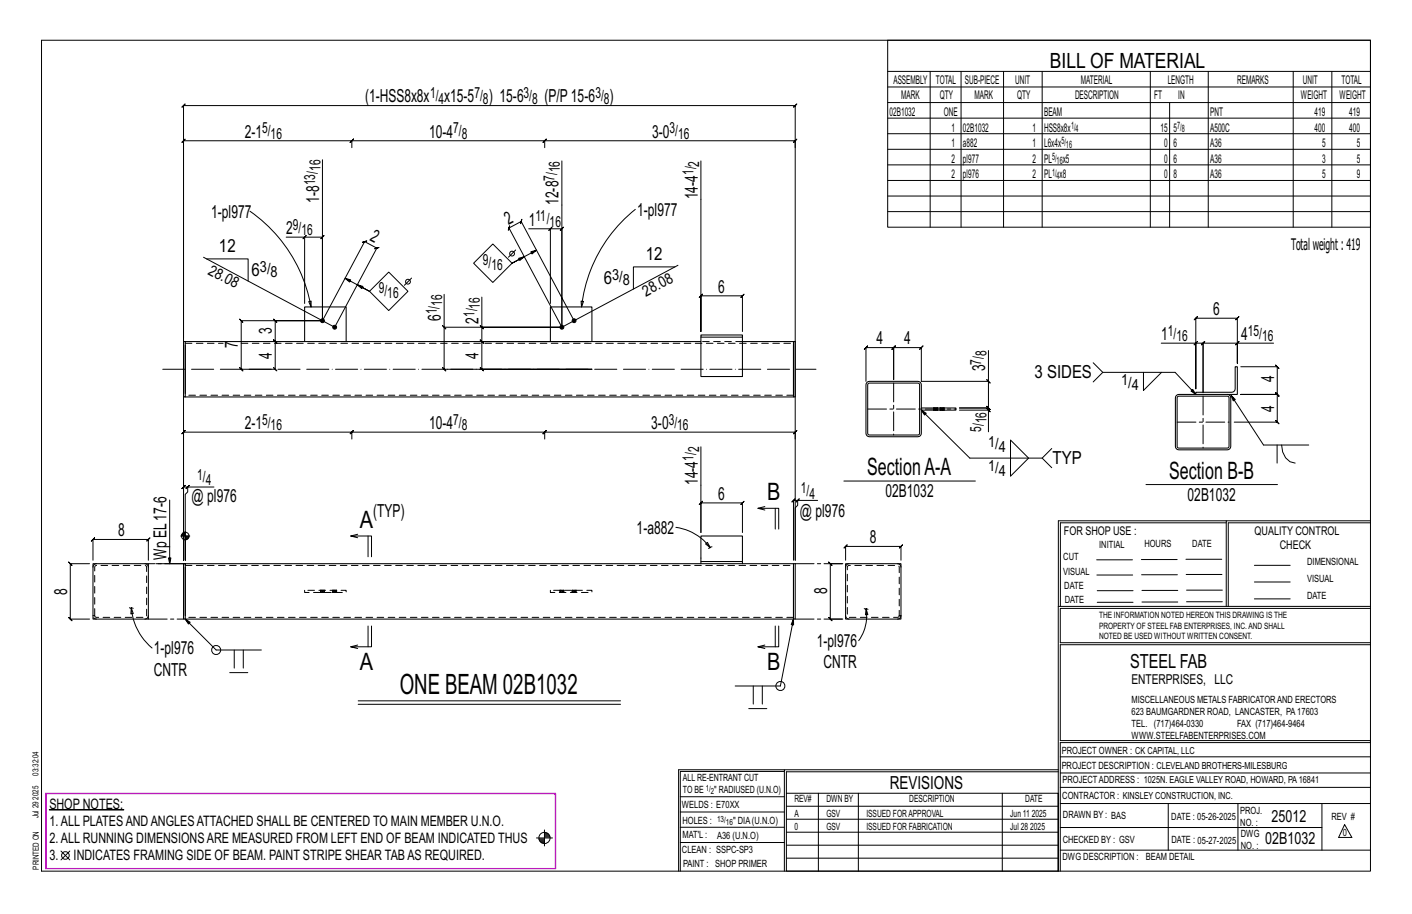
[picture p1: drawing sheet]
<svg xmlns="http://www.w3.org/2000/svg" width="432mm" height="279mm" viewBox="0 0 432 279" stroke-linecap="round" stroke-linejoin="round" font-family="sans-serif">
<g fill="#000" stroke="#000" stroke-width=".31">
<path d="M15.1 247.5h22.7v.1h-22.7z"/>
<circle cx="98.6" cy="98" r=".6"/>
<circle cx="175.6" cy="98" r=".6"/>
<circle cx="102.3" cy="100" r=".6"/>
<circle cx="171.8" cy="100" r=".6"/>
</g>
<g fill="none" stroke="#000" stroke-width=".31">
<path d="M12.7 12.3h406.4v254h-406.4zM271.5 12.3h147.6v57.2h-147.6zM271.5 21.8h147.6M271.5 26.6h147.6M271.5 31.4h147.6M271.5 36.1h147.6M284.5 21.8v47.7M293.9 21.8v47.7M306.9 21.8v47.7M318.7 21.8v47.7M351.8 21.8v47.7M357.7 31.4v38.1"/>
<path d="M369.5 21.8v47.7M395.5 21.8v47.7M407.3 21.8v47.7M98.6 48.8v49.2M107.6 43h59l-.5 .5 1-1-.5 .5v2.1M107.6 45.1v-2.1l.5-.5-1 1 .5-.5h-51.5l.5-.5-1 1 .5-.5v60.4M108.1 42.5l-1 1zM166.6 43h76.6l-.5 .5 1-1-.5 .5v2.1M167.1 42.5l-1 1zM171.8 49.2v50.8l-16.2-30.3-.2 .7 .5-1.4-.3 .7 3.8-2-.2 .7 .4-1.4-.2 .7 16.2 30.3M214.3 49.2v52.1v-10.9l-.5 .5 1-1-.5 .5h12.7l-.5 .5 1-1-.5 .5v10.9M271.5 40.9h147.6"/>
<path d="M271.5 45.6h147.6M271.5 50.4h147.6M271.5 55.2h147.6M271.5 59.9h147.6M62.2 78.6l40.1 21.4 12.9-24.1 .7-.3-1.3 .5 .6-.2-3.7-2 .7-.2-1.4 .4 .7-.2-12.9 24.1M63.2 79.1h12.7v6.8M76.5 64.6a45.3 45.3 0 0 1 18.6 29.2M87.5 72.5h5.7v20.3M93.2 72.5l-.5 .5 1-1zM93.2 72.5h5.4l-.5 .5 1-1-.5 .5v25.5M150.7 74.6l5.9 5.9-5.9 5.8-5.9-5.8zM157.7 76.4l-2.2 2.2"/>
<path d="M161.7 69.9h6.6v22.9M164.1 76.5l-1.8 .5 .4 .6 1.4-1.1-7.5 4 3.7-2-1.3 1.1-.4-.6 1.7-.5M168.3 69.9l-.5 .5 1-1zM168.3 69.9h3.5l-.5 .5 1-1-.5 .5v30.1l35.5-18.9M194.3 64a44.5 44.5 0 0 0-16.5 29.8M271.5 64.7h147.6M73.3 97.5l.5 .5h24.8h-14.4l-.5-.5 1 1-.5-.5v6.4l-.5-.5 1 1-1-1 1 1-.5-.5v8.5h-10.4l.5 .5-1-1 .5 .5v-14.9l.5 .5zM94.4 92.2l.7-.2v1.8zM105.5 85.1l1.4 1.1 .3-.6-1.7-.5 7.5 4-3.7-2 1.7 .5-.4 .6-1.3-1.1M118.9 83.2l5.9 5.9-5.9 5.8-5.9-5.8zM125.9 85l-2.2 2.2M135.3 99.5l1 1z"/>
<path d="M135.8 90v10h36h-24.4v-9.2M146.9 99.5l1 1zM177.7 92l.7 .1-.6 1.7zM206.4 81.6h-12.7v6.8M83.7 112.4l1 1zM135.8 100v12.9l-.5-.5 1 1-.5-.5h45.2h-33.6l.5 .5-1-1 .5 .5v-8.5l.5 .5-1-1 .5 .5h32.6h-32.6l.5 .5-1-1 .5 .5v-4.4M301.8 116.1l1 1zM302.3 116.6v8.1l-.5-.5 1 1-.5-.5h-8.9h8.9l-.5-.5 1 1-.5-.5v.7M302.3 107.2v9.4h-20.5v-10.3l.5-.5-1 1 .5-.5h-8.5l.5-.5-1 1 .5-.5v9.7v-9.7l.5-.5-1 1 .5-.5h-8.5l.5-.5-1 1 .5-.5v10.3M334.3 110.9l2.9 2.9h22.2l6.3 6.8-1.5-1 .6-.6 .9 1.6M337.2 113.8l-2.9 3M349.7 113.8v5.6l5.5-5.6"/>
<path d="M355.1 104.9h10.6v14v-21.6l-.5 .5 1-1-.5 .5h12.7l-.5 .5 1-1-.5 .5v13.8v-6.2h11.1M365.7 104.9l-.5 .5 1-1zM365.7 104.9h2.2l-.5 .5 1-1-.5 .5v15.1v-15.1l-.5 .5 1-1-.5 .5h10.5M378.4 104.9l.5-.5-1 1zM379.4 112.1h11.2l-.5-.5 1 1-.5-.5v8.5l-.5-.5 1 1-.5-.5h-11.2h11.2l-.5-.5 1 1-.5-.5v8.4l-.5-.5 1 1-.5-.5h-13.2M107.1 132.6l1-1zM107.6 132.1h59l-.5 .5 1-1-.5 .5v2.1M107.6 134.2v-2.1l.5-.5-1 1 .5-.5h-51.5l.5-.5-1 1 .5-.5v39.2v-139l-.5 .5 1-1-.5 .5h187.1l-.5 .5 1-1-.5 .5v139v-16.1l.7-.7v-1.5h6.1M166.1 132.6l1-1zM166.6 132.1h76.6l-.5 .5 1-1-.5 .5v2.1M214.3 136.6v26.2v-9.1l-.5 .5 1-1-.5 .5h12.7l-.5 .5 1-1-.5 .5v9.1M281.8 125.4l.9 1.5 .6-.6-1.5-.9 14.8 14.6h22.1l2.9-2.9"/>
<path d="M293.4 125.4h8.9v6.6M301.8 124.9l1 1zM309 134.5l5.5 5.5-5.5 5.6zM376.5 120.9l.6 1.6 .7-.4-1.3-1.2 9.9 15.1h13.8M390.5 136v5.6M391.9 136a5 5 0 0 0 4.2 5.6M51.9 152.8v19.5l-.4-1.7h.8l-.4 1.7M56.9 149.4l1-1zM57.4 148.9h-1.3l.5-.5-1 1 .5-.5v22.4M65.4 148.9h-8v1.5l-.7 .7v20.2v-7.4M233.9 155.9l-2.1-.5h6.3v6.3M233.9 154.9l-2.1 .5"/>
<path d="M237.1 155.4v6.3M243.9 153h-1.2l.5-.5-1 1 .5-.5v18.3M244.4 152.5l-1 1zM258.1 147h40.2M318.7 140l2.9 3M350.4 148.1h40.3M375 159.8h-50.7v25.6M375 159.2h-51.3l-.1 107.1M419.1 159.2h-44.1v26.2M419.1 159.8h-43.5v25.6M27.4 172.3h-5.9l-.5-.5 1 1-.5-.5v17l-.5-.5 1 1-.5-.5h5.9M28.4 171.3v-6.4l-.5 .5 1-1-.5 .5h17l-.5 .5 1-1-.5 .5v6.4"/>
<path d="M47.7 172.3h9M55.3 163.9h2.7M55.6 163.4v.5M55.8 163.1v.8M56 162.9v1M56.2 162.8v1.1M56.4 162.7v1.2M56.7 162.5v2.7M56.9 163.9v1.1M57.1 163.9v1M57.3 163.9v.9M57.5 163.9v.7"/>
<path d="M57.7 163.9v.4M109.4 164.4l-2.1-.5h6.3v6.3M109.4 163.3l-2.1 .6M112.6 163.9v6.3M206.7 161.2a15.9 15.9 0 0 1 10.5 6.2M215.8 166.3l.5-.5 .9 1.6zM217.2 167.4l-.6 .2M217.7 167.2l-.5 .2M257.5 172.3h-3.6l-.5-.5 1 1-.5-.5v17l-.5-.5 1 1-.5-.5h3.6M258.6 171.3v-4.3l-.5 .5 1-1-.5 .5h16.9l-.5 .5 1-1-.5 .5v4.3M335.4 171.1h10.9M335.4 175.8h11"/>
<path d="M349 171h11M349.1 175.7h11M362.7 171h10.9M362.7 175.6h11M383.6 172.8h11M383.6 177.9h11M39.6 185.8l.5 .1M40.1 185.9l.7 1.7-.8 .1zM40.1 185.9a18 18 0 0 0 6.4 12.2M40.1 185.9l.6 .1M56.7 189.3l.9 1.5 .6-.6-1.5-.9 9.4 9.4h13.8M71.6 198.7v5.5"/>
<path d="M74.4 198.7v5.5M109.4 197.2l-2.1 .5M112.6 191.4v6.3M113.6 191.4v6.3h-6.3l2.1 .5M233.9 197.2l-2.1 .5M237.1 191.4v6.3M238.1 191.4v6.3h-6.3l2.1 .5M242.7 189.3l-.8 1.6 .8 .1v-1.7l-4.1 20.4h-13.8M264.3 186l.6 .2M264.9 186.2l.5 1.7h-.7zM264.9 186.2a13 13 0 0 1-2.3 9.6M264.9 186.2l.5 .1"/>
<path d="M323.7 185.4h95.4M335.5 184.1h11M335.5 180.6h11M349.2 184h11M349.2 180.5h11M362.9 180.4h10.9M362.9 184h10.9M383.6 183.1h11M419.1 186h-94.9v10.5h94.9M419.1 197.1h-94.9v29.3h94.9v.6h-94.9v39.3M70.2 205.6h5.6M109.5 214.2h80.3"/>
<path d="M109.5 215.3h80.3M229 216.6h5.5M230.4 209.7v5.5M233.1 209.7v5.5M239.9 235.8h-31.9v30.5M239.9 235.3h-32.4v31M323.6 235.3h-83.7v31M323.6 235.9h-83.1v6.6M324.2 236.3h94.9M324.2 231.4h94.9M164.1 256.2h4.9M164.8 256.4h1.7"/>
<path d="M164.9 256.7h1.6M165 257h1.5M165.2 257.3h1.3M165.6 257.6h.9M166.5 253.7v4.9M166.5 254.7h.9M166.5 255.9h1.7M166.5 255h1.3M166.5 255.3h1.5M166.5 255.6h1.6M208 252.9h31.9M208 257.5h31.9"/>
<path d="M208 243.6h31.9M208 248.2h31.9M240.5 242.5h83.1v23.8h-83.1zM240.5 258.4h83.1M240.5 254.4h83.1M240.5 250.4h83.1M240.5 246.5h83.1M250.3 242.5v23.8M262.5 242.5v23.8M306.5 242.5v23.8M324.2 253h80.1M324.2 245.6h94.9"/>
<path d="M324.2 259.9h94.9M324.2 240.7h94.9M357.3 245.6v14.3M378.6 245.6v14.3M404.3 245.6v14.3M411.2 252.1l2.2 3.9h-4zM18.6 260.2l2.8 2.7M21.4 260.2l-2.8 2.7M240.5 262.3h83.1"/>
<circle cx="156.6" cy="77.5" r=".74"/>
<circle cx="124.8" cy="86.1" r=".74"/>
<circle cx="56.7" cy="163.9" r="1.16"/>
<circle cx="66.1" cy="198.7" r="1.38"/>
<circle cx="238.6" cy="209.7" r="1.38"/>
<circle cx="166.5" cy="256.2" r="1.71"/>
<circle cx="20" cy="261.5" r="1.17"/>
</g>
<path d="M14 242.5h155.8v23.1h-155.8z" fill="none" stroke="#f0f" stroke-width=".5"/>
<g fill="none" stroke="#000" stroke-width=".32">
<path d="M56.7 104.4v16.9h-.6v-16.9h158.2M56.7 105.5v14.8M93.2 104.4v-10.6h12.7v10.6M168.3 104.4v-10.6h12.7v10.6M214.3 102.4h12.7v.7h-12.7zM214.3 103.1v12h12.7v-12M227 104.4h16.2v16.9h-.5M242.7 104.4v16.9h-186M242.7 105.5v14.8M265.1 116.9l.8-.3h14.8a1.06 1.06 0 0 1 1.1 1v14.9a1.06 1.06 0 0 1-1.1 1h-14.8a1.06 1.06 0 0 1-1.1-1v-14.9zM265.5 117.3l.4-.2 15.2 .2 .1 .3-.1 15.2-.4 .2-15.2-.2-.2-.3zM281.8 124.7h10.5v.7h-10.5"/>
<path d="M285.5 124.7h.1M285.5 125.4h.1M286.7 124.7h.1M286.7 125.4h.1M287.5 124.7h.1M287.5 125.4h.1M288.7 124.7h.1M288.7 125.4h.1M359.8 120.9l.7-.3h14.8a1.06 1.06 0 0 1 1.1 1v14.9a1.06 1.06 0 0 1-1.1 1h-14.8a1.06 1.06 0 0 1-1.1-1v-14.9zM360.1 121.3l.4-.2 15.2 .2 .1 .3-.1 15.2-.4 .2-15.2-.2-.1-.3zM365.7 120.6v-.7h11a1.06 1.06 0 0 0 1-1v-6.8h.7v8.5h-3.1M28.4 172.3h17v17h-17z"/>
<path d="M56.7 172.3v17h-.6v-17h187.1v17h-.5M56.7 173.4v14.8M214.3 172.3v-.6h12.7v.6M214.3 171.7v-7.8h12.7v7.8M242.7 172.3v17h-186M242.7 173.4v14.8M258.6 172.3h16.9v17h-16.9zM98 180.4v.1M98 181.1h.1M99.2 180.4v.1M99.2 181.1h.1M101.7 180.4v.1"/>
<path d="M101.7 181.1h.1M102.9 180.4v.1M102.9 181.1h.1M171.2 180.4v.1M171.2 181.1h.1M172.4 180.4v.1M172.4 181.1h.1M175 180.4v.1M175 181.1h.1M176.2 180.4v.1M176.2 181.1h.1"/>
</g>
<g fill="none" stroke="#000" stroke-width=".31" stroke-dasharray="2 1.4">
<path d="M56.7 104.9h11.5M73.8 104.9h168.9M227 104.4h-12.7M242.7 120.8h-186M285.5 124.7v.7M285.5 124.7h.1M285.7 124.7l-.2 .7M285.9 124.7h-.2l-.1 .7M286.1 124.7h.3v.7h-.3zM286.1 124.7h-.2v.7h-.2M286.1 125.4h-.2M286.4 124.7h.2v.7h-.2"/>
<path d="M286.6 124.7v.7M286.7 124.7h.1M286.7 125.4h.1M286.7 125.4v-.7M287.5 124.7v.7M287.5 124.7h.1M287.7 124.7l-.2 .7M287.9 124.7h-.2l-.1 .7M288.1 124.7h.3v.7h-.3zM288.1 124.7h-.2v.7h-.2M288.1 125.4h-.2M288.4 124.7h.1v.7h-.1"/>
<path d="M288.5 124.7v.7M288.7 124.7h.1M288.7 125.4h.1M288.7 125.4v-.7M29.5 172.3a1.06 1.06 0 0 0-1.1 1.1M45.4 173.4a1.06 1.06 0 0 0-1.1-1.1M56.7 172.8h186M259.3 173l.3-.2 15.2 .2 .2 .4-.2 15.2-.3 .1-15.2-.1-.2-.4zM259.6 172.3a1.06 1.06 0 0 0-1 1.1M275.5 173.4a1.06 1.06 0 0 0-1-1.1M28.4 188.2h.6l.1 .4 .4 .1 15.2-.1 .1-.4-.1-15.2-.4-.2-15.2 .2-.1 15.2h-.6a1.06 1.06 0 0 0 1.1 1.1M44.3 189.3a1.06 1.06 0 0 0 1.1-1.1"/>
<path d="M93.2 180.5h12.7v.6h-12.7zM98 180.5v.6M98 180.4h.1M98.2 180.4l-.2 .7M98.4 180.4h-.2l-.1 .7M98.6 180.4h.2v.7h-.2zM98.6 180.4h-.2v.7h-.2M98.6 181.1h-.2M98.8 180.4h.2v.7h-.2M99 180.4v.7M99.2 180.4h.1M99.2 181.1h.1"/>
<path d="M99.2 181.1v-.6M101.7 180.5v.6M101.7 180.4h.1M101.9 180.4l-.2 .7M102.1 180.4h-.2l-.1 .7M102.3 180.4h.3v.7h-.3zM102.3 180.4h-.2v.7h-.2M102.3 181.1h-.2M102.6 180.4h.2v.7h-.2M102.8 180.4v.7M102.9 180.4h.1M102.9 181.1h.1"/>
<path d="M102.9 181.1v-.6M168.3 180.5h12.7v.6h-12.7zM171.2 180.5v.6M171.2 180.4h.1M171.4 180.4l-.2 .7M171.6 180.4h-.2l-.1 .7M171.8 180.4h.3v.7h-.3zM171.8 180.4h-.2v.7h-.2M171.8 181.1h-.2M172.1 180.4h.1v.7h-.1M172.2 180.4v.7M172.4 180.4h.1"/>
<path d="M172.4 181.1h.1M172.4 181.1v-.6M175 180.5v.6M175 180.4h.1M175.1 180.4l-.1 .7M175.3 180.4h-.2l-.1 .7M175.6 180.4h.2v.7h-.2zM175.6 180.4h-.3v.7h-.2M175.6 181.1h-.3M175.8 180.4h.2v.7h-.2M176 180.4v.7M176.1 180.4h.1"/>
<path d="M176.2 181.1h-.1M176.2 181.1v-.6M242.7 188.7h-186M258.6 188.2a1.06 1.06 0 0 0 1 1.1M274.5 189.3a1.06 1.06 0 0 0 1-1.1h-.5M275 188.2h.5"/>
</g>
<path d="M49.8 112.9h199.7" fill="none" stroke="#000" stroke-width=".31" stroke-dasharray="6.8 1 0 1"/>
<path d="M273.3 117.1v15.9M265.3 125h27M360 129h15.8M367.9 121.1v15.9M56.1 172.3h-10.7M243.2 172.3h15.4M45.4 189.3h10.7M243.2 189.3h15.4" fill="none" stroke="#000" stroke-width=".31" stroke-dasharray="5.8 1 1 1"/>
<text font-size="8.6" x="122.2" y="212.3">ONE BEAM 02B1032</text>
<g font-size="7.3">
<text x="265.2" y="145.3">SectionA-A</text>
<text x="357.6" y="146.4">Section B-B</text>
<text x="234.6" y="152.9">B</text>
<text x="110" y="161.4">A</text>
<text x="110" y="204.9">A</text>
<text x="234.6" y="204.9">B</text>
</g>
<text font-size="6.4" x="321.1" y="20.7">BILL OF MATERIAL</text>
<text font-size="5.9" x="345.6" y="204.1">STEEL FAB</text>
<g font-size="5.5">
<text x="111.6" y="31.3">(1-HSS8x8x</text>
<text x="135.9" y="31.3">x15-5</text>
<text x="149.4" y="31.3">) 15-6</text>
<text x="166.5" y="31.3">(P/P15-6</text>
<text x="186.4" y="31.3">)</text>
<text x="74.8" y="42">2-1</text>
<text x="131.2" y="42">10-4</text>
<text x="199.4" y="42">3-0</text>
<text x="97.6" y="62" transform="rotate(-90 97.6 62)">1-8</text>
<text x="170.8" y="62.7" transform="rotate(-90 170.8 62.7)">12-8</text>
<text x="194.8" y="65.9">1-pl977</text>
<text x="213.4" y="60.9" transform="rotate(-90 213.4 60.9)">14-4</text>
<text x="64.5" y="66.6">1-pl977</text>
<text x="87.5" y="71.5">2</text>
<text x="155.5" y="68.6" transform="rotate(-28 155.5 68.6)">2</text>
<text x="161.7" y="68.9">1</text>
<text x="67" y="77.1">12</text>
<text x="112.9" y="73.5" transform="rotate(28 112.9 73.5)">2</text>
<text x="197.5" y="79.5">12</text>
<text x="76.9" y="84.3">6</text>
<text x="184.6" y="86.7">6</text>
<text x="219.7" y="89.4">6</text>
<text x="134.8" y="98.1" transform="rotate(-90 134.8 98.1)">6</text>
<text x="146.4" y="99" transform="rotate(-90 146.4 99)">2</text>
<text x="371" y="96.3">6</text>
<text x="72.8" y="106.5" transform="rotate(-90 72.8 106.5)">7</text>
<text x="83.2" y="102.3" transform="rotate(-90 83.2 102.3)">3</text>
<text x="268" y="105.3">4</text>
<text x="276.5" y="105.3">4</text>
<text x="355.1" y="103.9">1</text>
<text x="379.6" y="103.9">4</text>
<text x="83.2" y="109.7" transform="rotate(-90 83.2 109.7)">4</text>
<text x="146.4" y="109.7" transform="rotate(-90 146.4 109.7)">4</text>
<text x="301.3" y="113.6" transform="rotate(-90 301.3 113.6)">3</text>
<text x="316.4" y="115.6">3 SIDES</text>
<text x="389.6" y="116.8" transform="rotate(-90 389.6 116.8)">4</text>
<text x="389.6" y="125.8" transform="rotate(-90 389.6 125.8)">4</text>
<text x="74.8" y="131.1">2-1</text>
<text x="131.2" y="131.1">10-4</text>
<text x="199.2" y="131.1">3-0</text>
<text x="321.9" y="141.8">TYP</text>
<text x="213.4" y="148.3" transform="rotate(-90 213.4 148.3)">14-4</text>
<text x="58.6" y="153.5">@ pl976</text>
<text x="219.6" y="152.7">6</text>
<text x="270.8" y="152">02B1032</text>
<text x="363.2" y="153.1">02B1032</text>
<text x="114.1" y="158.1">(TYP)</text>
<text x="244.6" y="157.9">@ pl976</text>
<text x="36.2" y="163.9">8</text>
<text x="194.7" y="163.1">1-a882</text>
<text x="266" y="166">8</text>
<text x="50.9" y="171.3" transform="rotate(-90 50.9 171.3)">Wp EL17-6</text>
<text x="20.5" y="182" transform="rotate(-90 20.5 182)">8</text>
<text x="252.9" y="181.7" transform="rotate(-90 252.9 181.7)">8</text>
<text x="249.8" y="197.8">1-pl976</text>
<text x="47" y="200">1-pl976</text>
<text x="47" y="206.5">CNTR</text>
<text x="251.8" y="204.3">CNTR</text>
<text x="272.2" y="241.1">REVISIONS</text>
</g>
<g font-size="5.1">
<text x="388.9" y="251.3">25012</text>
<text x="386.9" y="258.1">02B1032</text>
</g>
<text font-size="4.9" x="394.8" y="76.4">Totalweight : 419</text>
<g font-size="4.7">
<text x="131.5" y="30">1/</text>
<text x="134.1" y="31.7">4</text>
<text x="145.1" y="30">7/</text>
<text x="147.7" y="31.7">8</text>
<text x="160.1" y="30">3/</text>
<text x="162.7" y="31.7">8</text>
<text x="182.1" y="30">3/</text>
<text x="184.7" y="31.7">8</text>
<text x="80.2" y="40.8">5/</text>
<text x="138.6" y="40.8">7/</text>
<text x="204.8" y="40.8">3/</text>
<text x="82.8" y="42.5">16</text>
<text x="141.2" y="42.5">8</text>
<text x="207.4" y="42.5">16</text>
<text x="98" y="52.3" transform="rotate(-90 98 52.3)">16</text>
<text x="171.3" y="52.7" transform="rotate(-90 171.3 52.7)">16</text>
<text x="212.1" y="53.6" transform="rotate(-90 212.1 53.6)">1/</text>
<text x="213.8" y="50.9" transform="rotate(-90 213.8 50.9)">2</text>
<text x="96.4" y="56.7" transform="rotate(-90 96.4 56.7)">13/</text>
<text x="169.6" y="55.3" transform="rotate(-90 169.6 55.3)">7/</text>
<text x="89.6" y="70.3">9/</text>
<text x="92.2" y="71.9">16</text>
<text x="163.7" y="67.7">11/</text>
<text x="168.1" y="69.4">16</text>
<text x="63.4" y="83.6" transform="rotate(28 63.4 83.6)">28.08</text>
<text x="79.5" y="83.1">3/</text>
<text x="147.7" y="81">9/</text>
<text x="150.3" y="82.7">16</text>
<text x="82.8" y="84.7">8</text>
<text x="115.8" y="89.6">9/</text>
<text x="187.2" y="85.5">3/</text>
<text x="190.5" y="87.2">8</text>
<text x="118.4" y="91.2">16</text>
<text x="135.2" y="93.5" transform="rotate(-90 135.2 93.5)">16</text>
<text x="146.8" y="94.3" transform="rotate(-90 146.8 94.3)">16</text>
<text x="197.5" y="90.7" transform="rotate(-28 197.5 90.7)">28.08</text>
<text x="133.6" y="96.1" transform="rotate(-90 133.6 96.1)">1/</text>
<text x="145.1" y="96.9" transform="rotate(-90 145.1 96.9)">1/</text>
<text x="357.2" y="102.7">1/</text>
<text x="359.8" y="104.3">16</text>
<text x="381.6" y="102.7">15/</text>
<text x="386" y="104.3">16</text>
<text x="300" y="111.5" transform="rotate(-90 300 111.5)">7/</text>
<text x="301.7" y="108.9" transform="rotate(-90 301.7 108.9)">8</text>
<text x="342.9" y="117.7">1/</text>
<text x="346.1" y="119.3">4</text>
<text x="80.2" y="129.9">5/</text>
<text x="82.8" y="131.5">16</text>
<text x="138.6" y="129.9">7/</text>
<text x="141.2" y="131.5">8</text>
<text x="204.5" y="129.9">3/</text>
<text x="207.1" y="131.5">16</text>
<text x="301.7" y="129.4" transform="rotate(-90 301.7 129.4)">16</text>
<text x="300" y="132" transform="rotate(-90 300 132)">5/</text>
<text x="302.2" y="136.6">1/</text>
<text x="212.1" y="140.9" transform="rotate(-90 212.1 140.9)">1/</text>
<text x="213.8" y="138.3" transform="rotate(-90 213.8 138.3)">2</text>
<text x="302.2" y="143.9">1/</text>
<text x="305.5" y="138.2">4</text>
<text x="60.3" y="146.6">1/</text>
<text x="62.9" y="148.3">4</text>
<text x="305.5" y="145.5">4</text>
<text x="244.9" y="150.7">1/</text>
<text x="247.5" y="152.4">4</text>
</g>
<g font-size="4.4">
<text x="15.1" y="247.2">SHOP NOTES:</text>
<text x="15.1" y="257.7">2.ALL RUNNING DIMENSIONSARE MEASURED FROM LEFT END OF BEAM INDICATED THUS</text>
<text x="15.1" y="252.5">1.ALL PLATESANDANGLESATTACHED SHALL BE CENTERED TO MAIN MEMBER U.N.O.</text>
<text x="15.1" y="262.9">3.</text>
<text x="22.5" y="262.9">INDICATES FRAMING SIDE OF BEAM. PAINT STRIPE SHEAR TABAS REQUIRED.</text>
</g>
<text font-size="4.2" x="346" y="209.1">ENTERPRISES, LLC</text>
<g font-size="3.7">
<text x="273.2" y="25.6">ASSEMBLY</text>
<text x="286.2" y="25.6">TOTAL</text>
<text x="295.1" y="25.6">SUB-PIECE</text>
<text x="310.4" y="25.6">UNIT</text>
<text x="330.5" y="25.6">MATERIAL</text>
<text x="357.1" y="25.6">LENGTH</text>
<text x="378.3" y="25.6">REMARKS</text>
<text x="398.4" y="25.6">UNIT</text>
<text x="410.2" y="25.6">TOTAL</text>
<text x="272.1" y="35.5">02B1032</text>
<text x="275.6" y="30.4">MARK</text>
<text x="287.4" y="30.4">QTY</text>
<text x="288.6" y="35.5">ONE</text>
<text x="298" y="30.4">MARK</text>
<text x="311" y="30.4">QTY</text>
<text x="319.3" y="35.5">BEAM</text>
<text x="328.7" y="30.4">DESCRIPTION</text>
<text x="353" y="30.4">FT</text>
<text x="360.3" y="30.4">IN</text>
<text x="370.1" y="35.5">PNT</text>
<text x="397.8" y="30.4">WEIGHT</text>
<text x="402" y="35.5">419</text>
<text x="409.6" y="30.4">WEIGHT</text>
<text x="412.6" y="35.5">419</text>
<text x="290.9" y="40.2">1</text>
<text x="294.5" y="40.2">02B1032</text>
<text x="315.8" y="40.2">1</text>
<text x="319.3" y="40.2">HSS8x8x</text>
<text x="354.9" y="40.2">15</text>
<text x="358.9" y="40.2">5</text>
<text x="370.1" y="40.2">A500C</text>
<text x="402" y="40.2">400</text>
<text x="412.6" y="40.2">400</text>
<text x="290.9" y="45">1</text>
<text x="294.5" y="45">a882</text>
<text x="315.8" y="45">1</text>
<text x="319.3" y="45">L6x4x</text>
<text x="356" y="45">0</text>
<text x="358.9" y="45">6</text>
<text x="370.1" y="45">A36</text>
<text x="404.3" y="45">5</text>
<text x="415" y="45">5</text>
<text x="290.9" y="49.7">2</text>
<text x="294.5" y="49.7">pl977</text>
<text x="315.8" y="49.7">2</text>
<text x="319.3" y="49.7">PL</text>
<text x="325" y="49.7">x5</text>
<text x="356" y="49.7">0</text>
<text x="358.9" y="49.7">6</text>
<text x="370.1" y="49.7">A36</text>
<text x="404.3" y="49.7">3</text>
<text x="415" y="49.7">5</text>
<text x="290.9" y="54.5">2</text>
<text x="294.5" y="54.5">pl976</text>
<text x="315.8" y="54.5">2</text>
<text x="319.3" y="54.5">PL x8</text>
<text x="356" y="54.5">0</text>
<text x="358.9" y="54.5">8</text>
<text x="370.1" y="54.5">A36</text>
<text x="404.3" y="54.5">5</text>
<text x="415" y="54.5">9</text>
<text x="325.3" y="163.4">FOR SHOP USE :</text>
<text x="383.7" y="163.4">QUALITY CONTROL</text>
<text x="391.4" y="167.8">CHECK</text>
</g>
<g font-size="3.1">
<text x="327.5" y="39.4">1/</text>
<text x="328.9" y="40.5">4</text>
<text x="360" y="39.4">7/</text>
<text x="361.4" y="40.5">8</text>
<text x="324.6" y="44.1">5/</text>
<text x="326" y="45.3">16</text>
<text x="321.7" y="48.9">5/</text>
<text x="321.7" y="53.7">1/</text>
<text x="323.1" y="50">16</text>
<text x="323.1" y="54.8">4</text>
<text x="336.2" y="167.4">INITIAL</text>
<text x="350" y="167.1">HOURS</text>
<text x="364.6" y="167.2">DATE</text>
<text x="325.2" y="171.3">CUT</text>
<text x="399.8" y="172.8">DIMENSIONAL</text>
<text x="325.1" y="175.8">VISUAL</text>
<text x="399.8" y="177.9">VISUAL</text>
<text x="325.5" y="180">DATE</text>
<text x="325.7" y="184.4">DATE</text>
<text x="399.8" y="183.1">DATE</text>
<text x="346" y="215">MISCELLANEOUS METALS FABRICATORAND ERECTORS</text>
<text x="346" y="218.6">623 BAUMGARDNER ROAD, LANCASTER, PA17603</text>
<text x="346" y="225.8">WWW.STEELFABENTERPRISES.COM</text>
<text x="346" y="222.2">TEL. (717)464-0330</text>
<text x="378.3" y="222.2">FAX (717)464-9464</text>
<text x="324.7" y="230.5">PROJECT OWNER : CK CAPITAL, LLC</text>
<text x="208.8" y="238.8">ALL RE-ENTRANT CUT</text>
<text x="324.7" y="235.1">PROJECT DESCRIPTION : CLEVELAND BROTHERS-MILESBURG</text>
<text x="324.9" y="239.5">PROJECTADDRESS : 1025N. EAGLE VALLEY ROAD, HOWARD, PA16841</text>
<text x="208.8" y="242.5">TO BE</text>
<text x="218.4" y="242.5">&quot; RADIUSED (U.N.O)</text>
<text x="242.9" y="245.3">REV#</text>
<text x="252.7" y="245.3">DWN BY</text>
<text x="278.1" y="245.3">DESCRIPTION</text>
<text x="313.5" y="245.3">DATE</text>
<text x="324.9" y="244.2">CONTRACTOR : KINSLEY CONSTRUCTION, INC.</text>
<text x="208.5" y="247">WELDS : E70XX</text>
<text x="208.7" y="251.7">HOLES :</text>
<text x="224.2" y="251.8">&quot; DIA(U.N.O)</text>
<text x="242.9" y="249.9">A</text>
<text x="252.7" y="249.9">GSV</text>
<text x="264.9" y="249.9">ISSUED FORAPPROVAL</text>
<text x="309" y="249.9">Jun 11</text>
<text x="315.5" y="249.9">2025</text>
<text x="325.1" y="250">DRAWN BY : BAS</text>
<text x="358.2" y="250.5">DATE : 05-26-2025</text>
<text x="379.3" y="248.9">PROJ.</text>
<text x="407.2" y="250.5">REV #</text>
<text x="208.7" y="256.3">MAT'L :</text>
<text x="219.3" y="256.4">A36 (U.N.O)</text>
<text x="242.9" y="253.8">0</text>
<text x="252.7" y="253.8">GSV</text>
<text x="264.9" y="253.8">ISSUED FOR FABRICATION</text>
<text x="309" y="253.8">Jul 28</text>
<text x="315" y="253.8">2025</text>
<text x="325" y="257.6">CHECKED BY : GSV</text>
<text x="358.3" y="257.7">DATE : 05-27-2025</text>
<text x="379.3" y="252.5">NO. :</text>
<text x="379.5" y="255.9">DWG</text>
<text x="410.6" y="255.5">0</text>
<text x="208.6" y="260.7">CLEAN : SSPC-SP3</text>
<text x="324.9" y="262.9">DWG DESCRIPTION :</text>
<text x="350.4" y="263">BEAM DETAIL</text>
<text x="379.5" y="259.5">NO. :</text>
<text x="208.9" y="265">PAINT : SHOP PRIMER</text>
</g>
<g font-size="2.7">
<text x="336.1" y="189">THE INFORMATION NOTED HEREON THIS DRAWING IS THE</text>
<text x="336.1" y="195.4">NOTED BE USED WITHOUT WRITTEN CONSENT.</text>
<text x="336.1" y="192.2">PROPERTY OF STEEL FAB ENTERPRISES, INC.AND SHALL</text>
</g>
<g font-size="2.6">
<text x="215.9" y="241.8">1/</text>
<text x="217.4" y="242.7">2</text>
<text x="219.3" y="251.1">13/</text>
<text x="222" y="252.1">16</text>
</g>
<g font-size="2.5">
<text x="11.7" y="237.1" transform="rotate(-90 11.7 237.1)">03:32:04</text>
<text x="11.8" y="244.4" transform="rotate(-90 11.8 244.4)">2025</text>
<text x="11.8" y="250.1" transform="rotate(-90 11.8 250.1)">Jul 29</text>
<text x="11.9" y="265.8" transform="rotate(-90 11.9 265.8)">PRINTED ON</text>
</g>
</svg>
